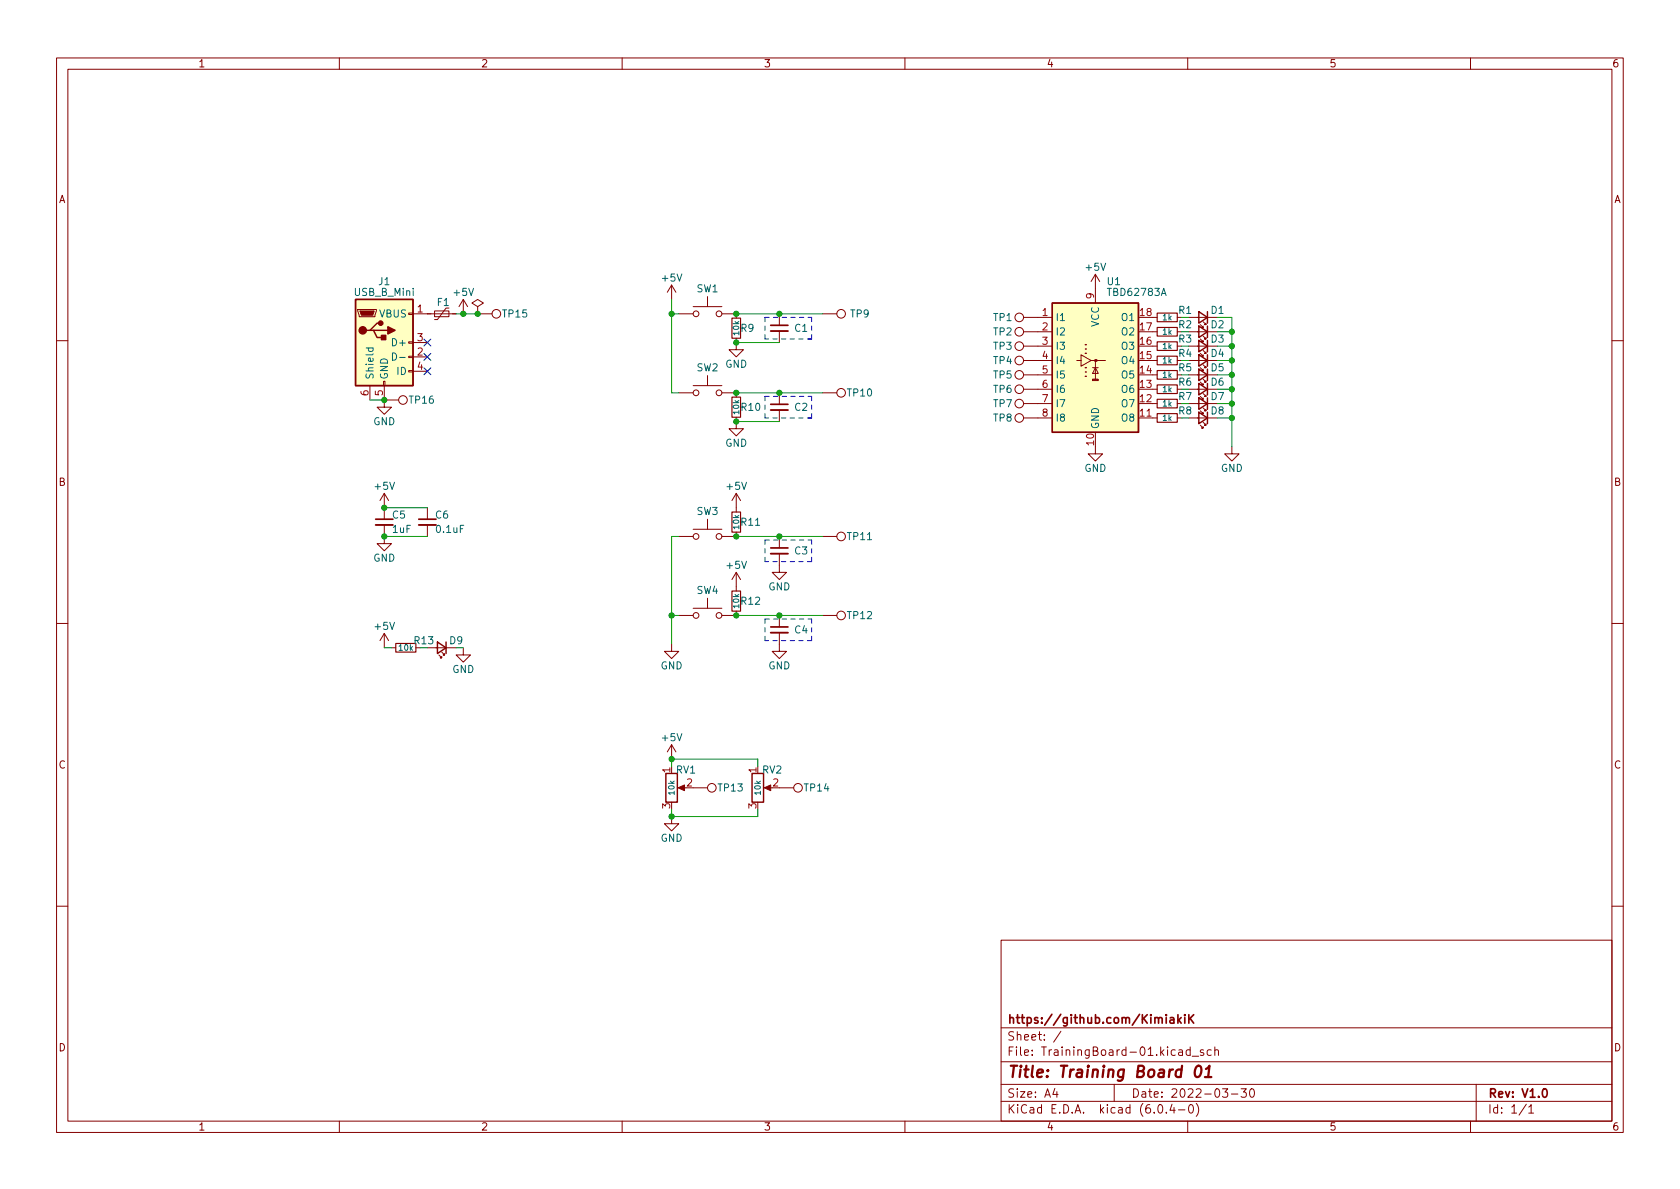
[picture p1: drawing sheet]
<svg xmlns="http://www.w3.org/2000/svg" width="297mm" height="210mm" viewBox="0 0 297 210" stroke-linecap="round" stroke-linejoin="round" font-family="sans-serif">
<g fill="none" stroke="#840000" stroke-width=".18">
<path d="M10 10.2h277v190.1h-277zM12 12.2h273v186.1h-273zM60 10.2v2M110 10.2v2M160 10.2v2M210 10.2v2M260 10.2v2M181 56.1h2.5M181 58.7h2.5M203.8 56.1h.8M203.8 58.7h.8M208.2 56.1h.7"/>
<path d="M208.2 58.7h.7M210.2 56.1h5.1M210.2 58.7h5.1M212.2 59.9l.5 .5h-.2h.2v-.2M212.2 57.4l.5 .5h-.2h.2v-.2M212.7 59.4l.5 .5h-.2h.2v-.2M212.7 56.9l.5 .5h-.2h.2v-.3M10 60.2h2M181 66.3h2.5M181 63.7h2.5M181 61.2h2.5M192.9 63.7h2.6"/>
<path d="M193.2 65h1M193.7 63.7v3.4M210.2 73.9h5.1M210.2 71.4h5.1M210.2 68.8h5.1M210.2 66.3h5.1M210.2 63.7h5.1M210.2 61.2h5.1M212.2 75.2l.5 .5h-.2h.2v-.3M212.2 72.6l.5 .5h-.2h.2v-.2M212.2 70.1l.5 .5h-.2h.2v-.2M212.2 67.6l.5 .5h-.2h.2v-.3"/>
<path d="M212.2 65l.5 .5h-.2h.2v-.2M212.2 62.5l.5 .5h-.2h.2v-.3M212.7 74.7l.5 .5h-.2h.2v-.3M212.7 72.1l.5 .5h-.2h.2v-.2M212.7 69.6l.5 .5h-.2h.2v-.3M212.7 67.1l.5 .5h-.2h.2v-.3M212.7 64.5l.5 .5h-.2h.2v-.2M212.7 62l.5 .5h-.2h.2v-.3M285 60.2h2M145.4 94.9h2.6M10 110.2h2M67.9 112l-.7 1.3"/>
<path d="M67.9 112v2.5M67.9 112l.8 1.3M69.2 114.5h.8M75.6 114.5h5M77.6 115.8l.5 .5h-.2h.2v-.2M78.1 115.3l.5 .5h-.2h.2v-.2M81.9 114.5v1.3h1.3l-1.3 1.3-1.3-1.3h1.3M118.7 113.9v1.3h1.3l-1.3 1.3-1.2-1.3h1.2M120 108.8h2.6M122.6 107.6h5M125.1 105.8v1.8M127.6 108.8h2.6"/>
<path d="M137.8 111.9v3.3h1.3l-1.3 1.3-1.3-1.3h1.3M137.8 108.8v2.1M145.4 108.8h2.6M285 110.2h2M118.7 131.7l-.7 1.3M118.7 131.7v2.5M118.7 131.7l.8 1.3M120.3 139.3h1M122.6 139.3h2.5M135.5 139.3h1M137.8 139.3h2.5M118.7 144.4v1.3h1.3l-1.3 1.2-1.2-1.2h1.2"/>
<path d="M10 160.2h2M177 166.3h108v32h-108zM285 160.2h2M60 198.3v2M110 198.3v2M160 198.3v2M177 194.8h108M177 191.8h108M177 187.8h108M177 181.8h108M186.5 192.5l-.4 1h1M186.9 193v1"/>
<path d="M187.6 182.4l-1.3 1.9M197 191.8v3M204.9 195.4l.2-.1a.81 .81 0 0 1 .6 .7 .81 .81 0 0 1-.3 .8h-.2a.81 .81 0 0 1-.6-.6 .81 .81 0 0 1 .3-.8zM206.2 196.7v.1M207.2 195.3l-.3 1h.9M207.6 195.8v1M208.4 196.3h1.1M210 198.3v2M210.4 195.4l.1-.1a.81 .81 0 0 1 .6 .7 .81 .81 0 0 1-.3 .8h-.2a.81 .81 0 0 1-.5-.6 .81 .81 0 0 1 .3-.8zM210.4 185.7l-.4-.1-.3 .3v.4l.2 .3h.5M210.4 185.1v1.5M210.8 186.8h1.1"/>
<path d="M211.5 195.1a1.72 1.72 0 0 1 0 2.3M212.8 185.7l-.4-.1-.2 .2 .1 .3 .5 .1v.4h-.6M214.1 185.7l-.4-.1-.3 .3v.4l.2 .3h.5M214.8 185.8l.2-.2 .4 .1v.9M214.8 185.1v1.5M216.1 192.5h1l-.5 .6 .4 .1v.7l-.2 .1h-.4l-.3-.1M217.7 193.5h1.2M219.4 192.5h1l-.5 .6 .4 .1v.7l-.2 .1h-.5l-.2-.1M221.1 192.7l.2-.2a.81 .81 0 0 1 .6 .7 .81 .81 0 0 1-.3 .8h-.2a.81 .81 0 0 1-.3-1.3zM260 198.3v2M261 191.8v6.5M269.9 195.3l-1.3 1.9"/>
<path d="M270.3 195.8l.4-.5v1.5M270.3 196.8h.9"/>
<circle cx="180.2" cy="58.7" r=".76"/>
<circle cx="180.2" cy="56.1" r=".76"/>
<circle cx="180.2" cy="61.2" r=".76"/>
<circle cx="180.2" cy="66.3" r=".76"/>
<circle cx="180.2" cy="63.7" r=".76"/>
<circle cx="148.7" cy="94.9" r=".76"/>
<circle cx="123.1" cy="108.8" r=".51"/>
<circle cx="127.1" cy="108.8" r=".51"/>
<circle cx="148.7" cy="108.8" r=".76"/>
<circle cx="125.9" cy="139.3" r=".76"/>
<circle cx="141.1" cy="139.3" r=".76"/>
</g>
<path d="M136.3 110.9h3M208.3 179.4v1.5M208.8 179.9l-.5 .6M209.5 179.4v.2M209.5 179.9v1M210.2 179.4v1.5M211.1 179.4l-.9 .9M206.9 180h.6l.1 .9M207.6 180.3l-.5 .1a.29 .29 0 0 0-.3 .2 .29 .29 0 0 0 .3 .3h.5M208.4 180.4l.4 .5M210.4 180.1l.7 .8M272.9 192.6l.2-.1a.8 .8 0 0 1 .5 .8 .8 .8 0 0 1-.5 .7 1 1 0 0 1-.2-1.4z" fill="none" stroke="#840000" stroke-width=".3"/>
<path d="M211.5 188.7a.46 .46 0 0 1 .5-.2 .46 .46 0 0 1 .4 .3 1.15 1.15 0 0 1-.8 1.7l-.2-.1a1.54 1.54 0 0 1 .1-1.7zM213 190.5h1.2M213.2 189l.7-.5-.3 2" fill="none" stroke="#840000" stroke-width=".4"/>
<g fill="#840000" stroke="#840000" stroke-width=".18">
<path d="M119.9 139.3l1.1-.5v1z"/>
<path d="M135.1 139.3l1.2-.5v1z"/>
<path d="M193.2 67.1h1v.2h-1z"/>
</g>
<g fill="none" stroke="#840000" stroke-width=".25">
<path d="M186.1 53.6h15.2v22.8h-15.2zM212 57.7l1.5 1-1.5 1zM212 55.1l1.5 1-1.5 1zM213.5 55.1v2M213.5 57.7v2M191.9 66.5h.1M191.9 65.8h.1M191.9 65h.1M191.9 62.5h.1M191.9 61.7h.1M191.9 61h.1M212 72.9l1.5 1-1.5 1z"/>
<path d="M212 70.4l1.5 1-1.5 1zM212 67.8l1.5 1-1.5 1zM212 65.3l1.5 1-1.5 1zM212 62.7l1.5 1-1.5 1.1zM212 60.2l1.5 1-1.5 1zM213.5 60.2v2M213.5 62.7v2.1M213.5 65.3v2M213.5 67.8v2M213.5 70.4v2M213.5 72.9v2M77.3 113.5l1.6 1-1.6 1.1z"/>
<path d="M78.9 113.5v2.1M117.7 136.8h2.1v5.1h-2.1zM133 136.8h2v5.1h-2z"/>
</g>
<path d="M204.6 57.9h3.6v1.5h-3.6zM204.6 55.4h3.6v1.5h-3.6zM70 113.8h3.5v1.5h-3.5z" fill="none" stroke="#840000" stroke-width=".2"/>
<path d="M136.3 111.9h3" fill="none" stroke="#840000" stroke-width=".33"/>
<path d="M186.1 53.6h15.2v22.8h-15.2z" fill="#ffffc2" stroke="#ffffc2" stroke-width=".18"/>
<circle cx="193.7" cy="63.7" r=".25" fill="#840000"/>
<g fill="none" stroke="#840000" stroke-width=".18">
<path d="M63.2 54.7h3.3v.3l-.2 1h-2.8zM72.3 55.4h.7v.2h-.7zM73 55.5h7.6M76.8 55h2.6v1h-2.6zM79.4 54.5h-.5l-1.6 2h-.5M81.9 53l-.7 1.2M81.9 53v2.5M81.9 53l.8 1.2M84.5 54.2l1-.6-1-.6-1.1 .6 1.1 .6v1.3M84.5 55.5h.1M84.5 55.5h2.5M118.7 50.4l-.7 1.3"/>
<path d="M118.7 50.4v2.6M118.7 50.4l.8 1.3M120 55.5h2.6M122.6 54.2h5M125.1 52.4v1.8M127.6 55.5h2.6v.8M130.2 59.8v2h1.2l-1.2 1.3-1.3-1.3h1.3M137.8 55.5v2M137.8 58.5v2.1M145.4 55.5h2.6M183.5 56.1h2.6M183.5 58.7h2.6"/>
<path d="M193.7 48.5v5.1M193.7 48.5l-.8 1.3M193.7 48.5l.7 1.3M65.4 68.2v2.5M67.8 67.4h.3v.8h-.3zM67.9 70.7v1.3h1.3l-1.3 1.3-1.2-1.3h1.2M67.9 68.2v2.5M67.9 70.7h2.6M72.3 65.5h.7v.3h-.7zM72.3 63h.7v.2h-.7zM72.3 60.4h.7v.3h-.7zM73 63.1h2.6"/>
<path d="M73 60.6h2.6M73 65.7h2.6M120 69.5h2.6M122.6 68.2h5M125.1 66.4v1.8M127.6 69.5h2.6v.7M130.2 73.8v2h1.2l-1.2 1.3-1.3-1.3h1.3M137.8 69.5v2M137.8 72.5v2M145.4 69.5h2.6M181 73.9h5.1M181 68.8h5.1"/>
<path d="M181 71.4h5.1M183.5 61.2h2.6M183.5 63.7h2.6M183.5 66.3h2.6M190.4 63.7h.7v-1l1.8 1-1.8 1.1v-1.1M193.7 65l.5 1h-1zM193.7 79v1.3h1.2l-1.2 1.2-1.3-1.2h1.3M201.3 73.9h3.3M203.8 61.2h.8M203.8 63.7h.8M203.8 66.3h.8M203.8 68.8h.8"/>
<path d="M203.8 71.4h.8M208.2 63.7h.7M208.2 71.4h.7M217.8 79v1.3h1.3l-1.3 1.2-1.3-1.2h1.3M67.9 92.8v3.3h1.3l-1.3 1.3-1.2-1.3h1.2M67.9 87.2v4.6M67.9 87.2l-.7 1.3M67.9 87.2l.8 1.3M75.6 89.8v2M75.6 92.8v2.1M120 94.9h2.6M122.6 93.6h5"/>
<path d="M125.1 91.8v1.8M130.2 87.2v3.3M130.2 94.1v.8h-2.6M130.2 87.2l-.8 1.3M130.2 87.2l.7 1.3M137.8 97.9v3.3h1.3l-1.3 1.3-1.3-1.3h1.3M137.8 94.9v2M130.2 101.2v3.3M130.2 108.1v.7M130.2 101.2l-.8 1.3M130.2 101.2l.7 1.3"/>
<circle cx="87.8" cy="55.5" r=".76"/>
<circle cx="123.1" cy="55.5" r=".51"/>
<circle cx="127.1" cy="55.5" r=".51"/>
<circle cx="148.7" cy="55.5" r=".76"/>
<circle cx="71.2" cy="70.7" r=".76"/>
<circle cx="123.1" cy="69.5" r=".51"/>
<circle cx="127.1" cy="69.5" r=".51"/>
<circle cx="148.7" cy="69.5" r=".76"/>
<circle cx="180.2" cy="73.9" r=".76"/>
<circle cx="180.2" cy="71.4" r=".76"/>
<circle cx="180.2" cy="68.8" r=".76"/>
<circle cx="123.1" cy="94.9" r=".51"/>
<circle cx="127.1" cy="94.9" r=".51"/>
</g>
<path d="M129.4 56.3h1.5v3.5h-1.5zM129.4 70.2h1.5v3.6h-1.5zM204.6 60.4h3.6v1.6h-3.6zM204.6 73.1h3.6v1.6h-3.6zM204.6 63h3.6v1.5h-3.6zM204.6 70.6h3.6v1.5h-3.6zM204.6 65.5h3.6v1.6h-3.6zM204.6 68.1h3.6v1.5h-3.6zM129.4 90.5h1.5v3.6h-1.5zM129.4 104.5h1.5v3.6h-1.5z" fill="none" stroke="#840000" stroke-width=".2"/>
<path d="M136.3 58.5h3M136.3 72.5h3M66.4 92.8h3.1M74 92.8h3.1M136.3 97.9h3" fill="none" stroke="#840000" stroke-width=".33"/>
<path d="M136.3 57.5h3M136.3 71.5h3M66.4 91.8h3.1M74 91.8h3.1M136.3 96.9h3" fill="none" stroke="#840000" stroke-width=".3"/>
<path d="M62.9 53h10.1v15.2h-10.1z" fill="#ffffc2" stroke="#ffffc2" stroke-width=".18"/>
<path d="M62.9 53h10.1v15.2h-10.1zM65.4 58.4h.6l.7 1.3h1.2M66 58.4h2.6M67.3 57.1h-.6l-1.3 1.3h-.6" fill="none" stroke="#840000" stroke-width=".25"/>
<g fill="#840000" stroke="#840000" stroke-width=".25">
<path d="M68.6 57.8l1.2 .6-1.2 .6z"/>
<path d="M67.4 59.3h.8v.8h-.8z"/>
<circle cx="64.1" cy="58.4" r=".63"/>
<circle cx="67.3" cy="57.1" r=".38"/>
</g>
<path d="M63.6 55h2.6l-.3 .7h-2z" fill="#840000" stroke="#840000" stroke-width=".18"/>
<path d="M64.7 61.5h1.3M65.2 61.5l-.1 .4 .3 .2 .5-.1v-.5M69.4 62.4a.64 .64 0 0 1 .7 .7 .64 .64 0 0 1-.7 .6zM70.7 63.2h.9" fill="none" stroke="#006464" stroke-width=".18"/>
<g fill="none" stroke="#0000c2" stroke-width=".18" stroke-dasharray=".8 .8">
<path d="M135.3 56.1h8.2M135.3 56.1v3.8M142.9 59.9h.6M143.5 59.9h-8.2M143.5 56.1v3.8M135.3 70.1v3.8M135.3 70.1h8.2M142.9 73.9h.6M143.5 73.9h-8.2M143.5 70.1v3.8M135.3 95.5h8.2M135.3 95.5v3.8"/>
<path d="M142.9 99.3h.6M143.5 95.5v3.8M143.5 99.3h-8.2M135.3 109.5v3.8M135.3 109.5h8.2M142.9 113.3h.6M143.5 109.5v3.8M143.5 113.3h-8.2"/>
</g>
<g fill="none" stroke="#009600" stroke-width=".18">
<path d="M80.6 55.5h3.9M118.7 55.5h1.3M118.7 53v16.5h1.3M130.2 55.5h15.2M208.9 58.7h1.3M208.9 56.1h1.3M215.3 56.1h2.5v22.9M215.3 58.7h2.5M65.4 70.7h2.5M130.2 60.6h7.6M130.2 69.5h15.2M130.2 74.5h7.6"/>
<path d="M208.9 63.7h1.3M208.9 71.4h1.3M215.3 61.2h2.5M215.3 73.9h2.5M215.3 63.7h2.5M215.3 71.4h2.5M215.3 68.8h2.5M215.3 66.3h2.5M67.9 89.8h7.7M67.9 94.9h7.7M120 94.9h-1.3v19M130.2 94.9h15.2"/>
<path d="M67.9 114.5h1.3M118.7 108.8h1.3M130.2 108.8h15.2M118.7 135.5v-1.3h15.3v1.3M118.7 143.1v1.3h15.3v-1.3"/>
</g>
<path d="M75 60l1.2 1.2M76.2 60l-1.2 1.2M75 65l1.2 1.3M75 62.5l1.2 1.2M76.2 65l-1.2 1.3M76.2 62.5l-1.2 1.2" fill="none" stroke="#000084" stroke-width=".18"/>
<g fill="#009600" stroke="#009600" stroke-width=".18">
<circle cx="217.8" cy="66.3" r=".46"/>
<circle cx="217.8" cy="63.7" r=".46"/>
<circle cx="217.8" cy="68.8" r=".46"/>
<circle cx="217.8" cy="61.2" r=".46"/>
<circle cx="217.8" cy="71.4" r=".46"/>
<circle cx="217.8" cy="58.7" r=".46"/>
<circle cx="217.8" cy="73.9" r=".46"/>
<circle cx="67.9" cy="70.7" r=".46"/>
<circle cx="84.5" cy="55.5" r=".46"/>
<circle cx="118.7" cy="55.5" r=".46"/>
<circle cx="81.9" cy="55.5" r=".46"/>
<circle cx="67.9" cy="94.9" r=".46"/>
<circle cx="67.9" cy="89.8" r=".46"/>
<circle cx="137.8" cy="94.9" r=".46"/>
<circle cx="130.2" cy="94.9" r=".46"/>
<circle cx="130.2" cy="60.6" r=".46"/>
<circle cx="130.2" cy="55.5" r=".46"/>
<circle cx="137.8" cy="55.5" r=".46"/>
<circle cx="137.8" cy="69.5" r=".46"/>
<circle cx="130.2" cy="69.5" r=".46"/>
<circle cx="130.2" cy="74.5" r=".46"/>
<circle cx="118.7" cy="144.4" r=".46"/>
<circle cx="137.8" cy="108.8" r=".46"/>
<circle cx="130.2" cy="108.8" r=".46"/>
<circle cx="118.7" cy="108.8" r=".46"/>
<circle cx="118.7" cy="134.2" r=".46"/>
</g>
<text font-size="2.8" fill="#840000" x="178" y="190.6">Title: Training Board 01</text>
<g font-size="2.1" fill="#840000">
<text x="178" y="184">Sheet: /</text>
<text x="178" y="181">https://github.com/KimiakiK</text>
<text x="178" y="186.7">File: TrainingBoard-01.kicad_sch</text>
<text x="178" y="196.9">KiCad E.D.A. kicad (6.0.4-0)</text>
<text x="178" y="194.1">Size: A4</text>
<text x="200" y="194.1">Date: 2022-03-30</text>
<text x="263" y="194.1">Rev: V1.0</text>
<text x="263" y="196.9">Id: 1/1</text>
</g>
<g font-size="1.8" fill="#840000">
<text x="35" y="11.9">1</text>
<text x="85" y="11.9">2</text>
<text x="135" y="11.9">3</text>
<text x="185" y="11.9">4</text>
<text x="235" y="11.9">5</text>
<text x="285" y="11.9">6</text>
<text x="10.3" y="35.9">A</text>
<text x="285.3" y="35.9">A</text>
<text x="10.3" y="85.9">B</text>
<text x="285.3" y="85.9">B</text>
<text x="10.3" y="135.9">C</text>
<text x="285.3" y="135.9">C</text>
<text x="10.3" y="185.9">D</text>
<text x="285.3" y="185.9">D</text>
<text x="35" y="199.9">1</text>
<text x="85" y="199.9">2</text>
<text x="135" y="199.9">3</text>
<text x="185" y="199.9">4</text>
<text x="235" y="199.9">5</text>
<text x="285" y="199.9">6</text>
</g>
<g font-size="1.8" fill="#006464">
<text x="192.1" y="47.9">+5V</text>
<text x="62.7" y="52.3">USB_B_Mini</text>
<text x="67" y="50.4">J1</text>
<text x="80.3" y="52.3">+5V</text>
<text x="117.1" y="49.8">+5V</text>
<text x="123.2" y="51.7">SW1</text>
<text x="195.8" y="50.4">U1</text>
<text x="196.1" y="52.3">TBD62783A</text>
<text x="67.1" y="56.1">VBUS</text>
<text x="77.3" y="54.1">F1</text>
<text x="88.9" y="56.1">TP15</text>
<text x="131" y="58.7">R9</text>
<text x="140.5" y="58.7">C1</text>
<text x="150.4" y="56.1">TP9</text>
<text x="175.7" y="56.8">TP1</text>
<text x="175.7" y="59.3">TP2</text>
<text x="186.6" y="56.8">I1</text>
<text x="186.6" y="59.3">I2</text>
<text x="194.3" y="57.8" transform="rotate(-90 194.3 57.8)">VCC</text>
<text x="198.4" y="59.3">O2</text>
<text x="198.4" y="56.8">O1</text>
<text x="208.4" y="58">R2</text>
<text x="208.4" y="55.5">R1</text>
<text x="214.1" y="58">D2</text>
<text x="214.1" y="55.5">D1</text>
<text x="69.7" y="61.2">D+</text>
<text x="123.2" y="65.7">SW2</text>
<text x="128.2" y="65">GND</text>
<text x="175.7" y="61.8">TP3</text>
<text x="175.7" y="64.4">TP4</text>
<text x="186.6" y="61.8">I3</text>
<text x="186.6" y="64.4">I4</text>
<text x="198.4" y="64.4">O4</text>
<text x="198.4" y="61.8">O3</text>
<text x="208.4" y="63.1">R4</text>
<text x="214.1" y="65.7">D5</text>
<text x="214.1" y="63.1">D4</text>
<text x="214.1" y="60.6">D3</text>
<text x="66" y="67.2" transform="rotate(-90 66 67.2)">Shield</text>
<text x="68.6" y="67.2" transform="rotate(-90 68.6 67.2)">GND</text>
<text x="70.2" y="66.3">ID</text>
<text x="72.4" y="71.4">TP16</text>
<text x="149.9" y="70.1">TP10</text>
<text x="175.7" y="66.9">TP5</text>
<text x="175.7" y="69.5">TP6</text>
<text x="186.6" y="66.9">I5</text>
<text x="186.6" y="69.5">I6</text>
<text x="198.4" y="69.5">O6</text>
<text x="198.4" y="66.9">O5</text>
<text x="208.4" y="70.7">R7</text>
<text x="214.1" y="70.7">D7</text>
<text x="214.1" y="68.2">D6</text>
<text x="66" y="75.2">GND</text>
<text x="131.1" y="72.6">R10</text>
<text x="140.5" y="72.6">C2</text>
<text x="175.7" y="72">TP7</text>
<text x="175.7" y="74.5">TP8</text>
<text x="186.6" y="72">I7</text>
<text x="186.6" y="74.5">I8</text>
<text x="194.3" y="75.9" transform="rotate(-90 194.3 75.9)">GND</text>
<text x="198.4" y="74.5">O8</text>
<text x="198.4" y="72">O7</text>
<text x="214.1" y="73.3">D8</text>
<text x="128.2" y="79">GND</text>
<text x="191.7" y="83.4">GND</text>
<text x="215.8" y="83.4">GND</text>
<text x="66.3" y="86.6">+5V</text>
<text x="128.6" y="86.6">+5V</text>
<text x="69.4" y="91.7">C5</text>
<text x="69.4" y="94.2">1uF</text>
<text x="77" y="91.7">C6</text>
<text x="77.2" y="94.2">0.1uF</text>
<text x="123.2" y="91.1">SW3</text>
<text x="131.1" y="93">R11</text>
<text x="149.9" y="95.5">TP11</text>
<text x="66" y="99.3">GND</text>
<text x="128.6" y="100.6">+5V</text>
<text x="140.5" y="98">C3</text>
<text x="123.2" y="105">SW4</text>
<text x="131.1" y="106.9">R12</text>
<text x="135.8" y="104.4">GND</text>
<text x="66.3" y="111.4">+5V</text>
<text x="140.5" y="112">C4</text>
<text x="149.9" y="109.5">TP12</text>
<text x="79.9" y="119">GND</text>
<text x="116.8" y="118.4">GND</text>
<text x="135.8" y="118.4">GND</text>
<text x="117.1" y="131.1">+5V</text>
<text x="119.6" y="136.8">RV1</text>
<text x="134.8" y="136.8">RV2</text>
<text x="127" y="139.9">TP13</text>
<text x="142.3" y="139.9">TP14</text>
<text x="116.8" y="148.8">GND</text>
</g>
<g font-size="1.8" fill="#a90000">
<text x="193.4" y="52.8" transform="rotate(-90 193.4 52.8)">9</text>
<text x="73.8" y="55.2">1</text>
<text x="184.3" y="55.9">1</text>
<text x="184.3" y="58.4">2</text>
<text x="201.6" y="58.4">17</text>
<text x="201.6" y="55.9">18</text>
<text x="73.8" y="62.9">2</text>
<text x="73.8" y="60.3">3</text>
<text x="73.8" y="65.4">4</text>
<text x="184.3" y="61">3</text>
<text x="184.3" y="63.5">4</text>
<text x="201.6" y="63.5">15</text>
<text x="201.6" y="61">16</text>
<text x="65.2" y="70" transform="rotate(-90 65.2 70)">6</text>
<text x="67.7" y="70" transform="rotate(-90 67.7 70)">5</text>
<text x="184.3" y="66">5</text>
<text x="184.3" y="68.6">6</text>
<text x="184.3" y="71.1">7</text>
<text x="201.6" y="71.1">12</text>
<text x="201.6" y="68.6">13</text>
<text x="201.6" y="66">14</text>
<text x="184.3" y="73.7">8</text>
<text x="201.6" y="73.7">11</text>
<text x="193.4" y="78.7" transform="rotate(-90 193.4 78.7)">10</text>
<text x="118.5" y="136.6" transform="rotate(-90 118.5 136.6)">1</text>
<text x="133.7" y="136.6" transform="rotate(-90 133.7 136.6)">1</text>
<text x="118.5" y="143" transform="rotate(-90 118.5 143)">3</text>
<text x="121.4" y="139.1">2</text>
<text x="133.7" y="143" transform="rotate(-90 133.7 143)">3</text>
<text x="136.7" y="139.1">2</text>
</g>
<g font-size="1.8" fill="#009600">
<text x="208.4" y="60.6">R3</text>
<text x="208.4" y="65.7">R5</text>
<text x="208.4" y="68.2">R6</text>
<text x="208.4" y="73.3">R8</text>
<text x="73.3" y="113.9">R13</text>
<text x="79.5" y="113.9">D9</text>
</g>
<g font-size="1.4" fill="#006464">
<text x="130.7" y="59.2" transform="rotate(-90 130.7 59.2)">10k</text>
<text x="205.6" y="59.2">1k</text>
<text x="205.6" y="56.6">1k</text>
<text x="205.6" y="61.7">1k</text>
<text x="205.6" y="64.3">1k</text>
<text x="205.6" y="71.9">1k</text>
<text x="205.6" y="66.8">1k</text>
<text x="205.6" y="69.3">1k</text>
<text x="130.7" y="73.2" transform="rotate(-90 130.7 73.2)">10k</text>
<text x="205.6" y="74.4">1k</text>
<text x="130.7" y="93.5" transform="rotate(-90 130.7 93.5)">10k</text>
<text x="130.7" y="107.5" transform="rotate(-90 130.7 107.5)">10k</text>
<text x="70.6" y="115.1">10k</text>
<text x="119.3" y="140.5" transform="rotate(-90 119.3 140.5)">10k</text>
<text x="134.5" y="140.5" transform="rotate(-90 134.5 140.5)">10k</text>
</g>
</svg>
